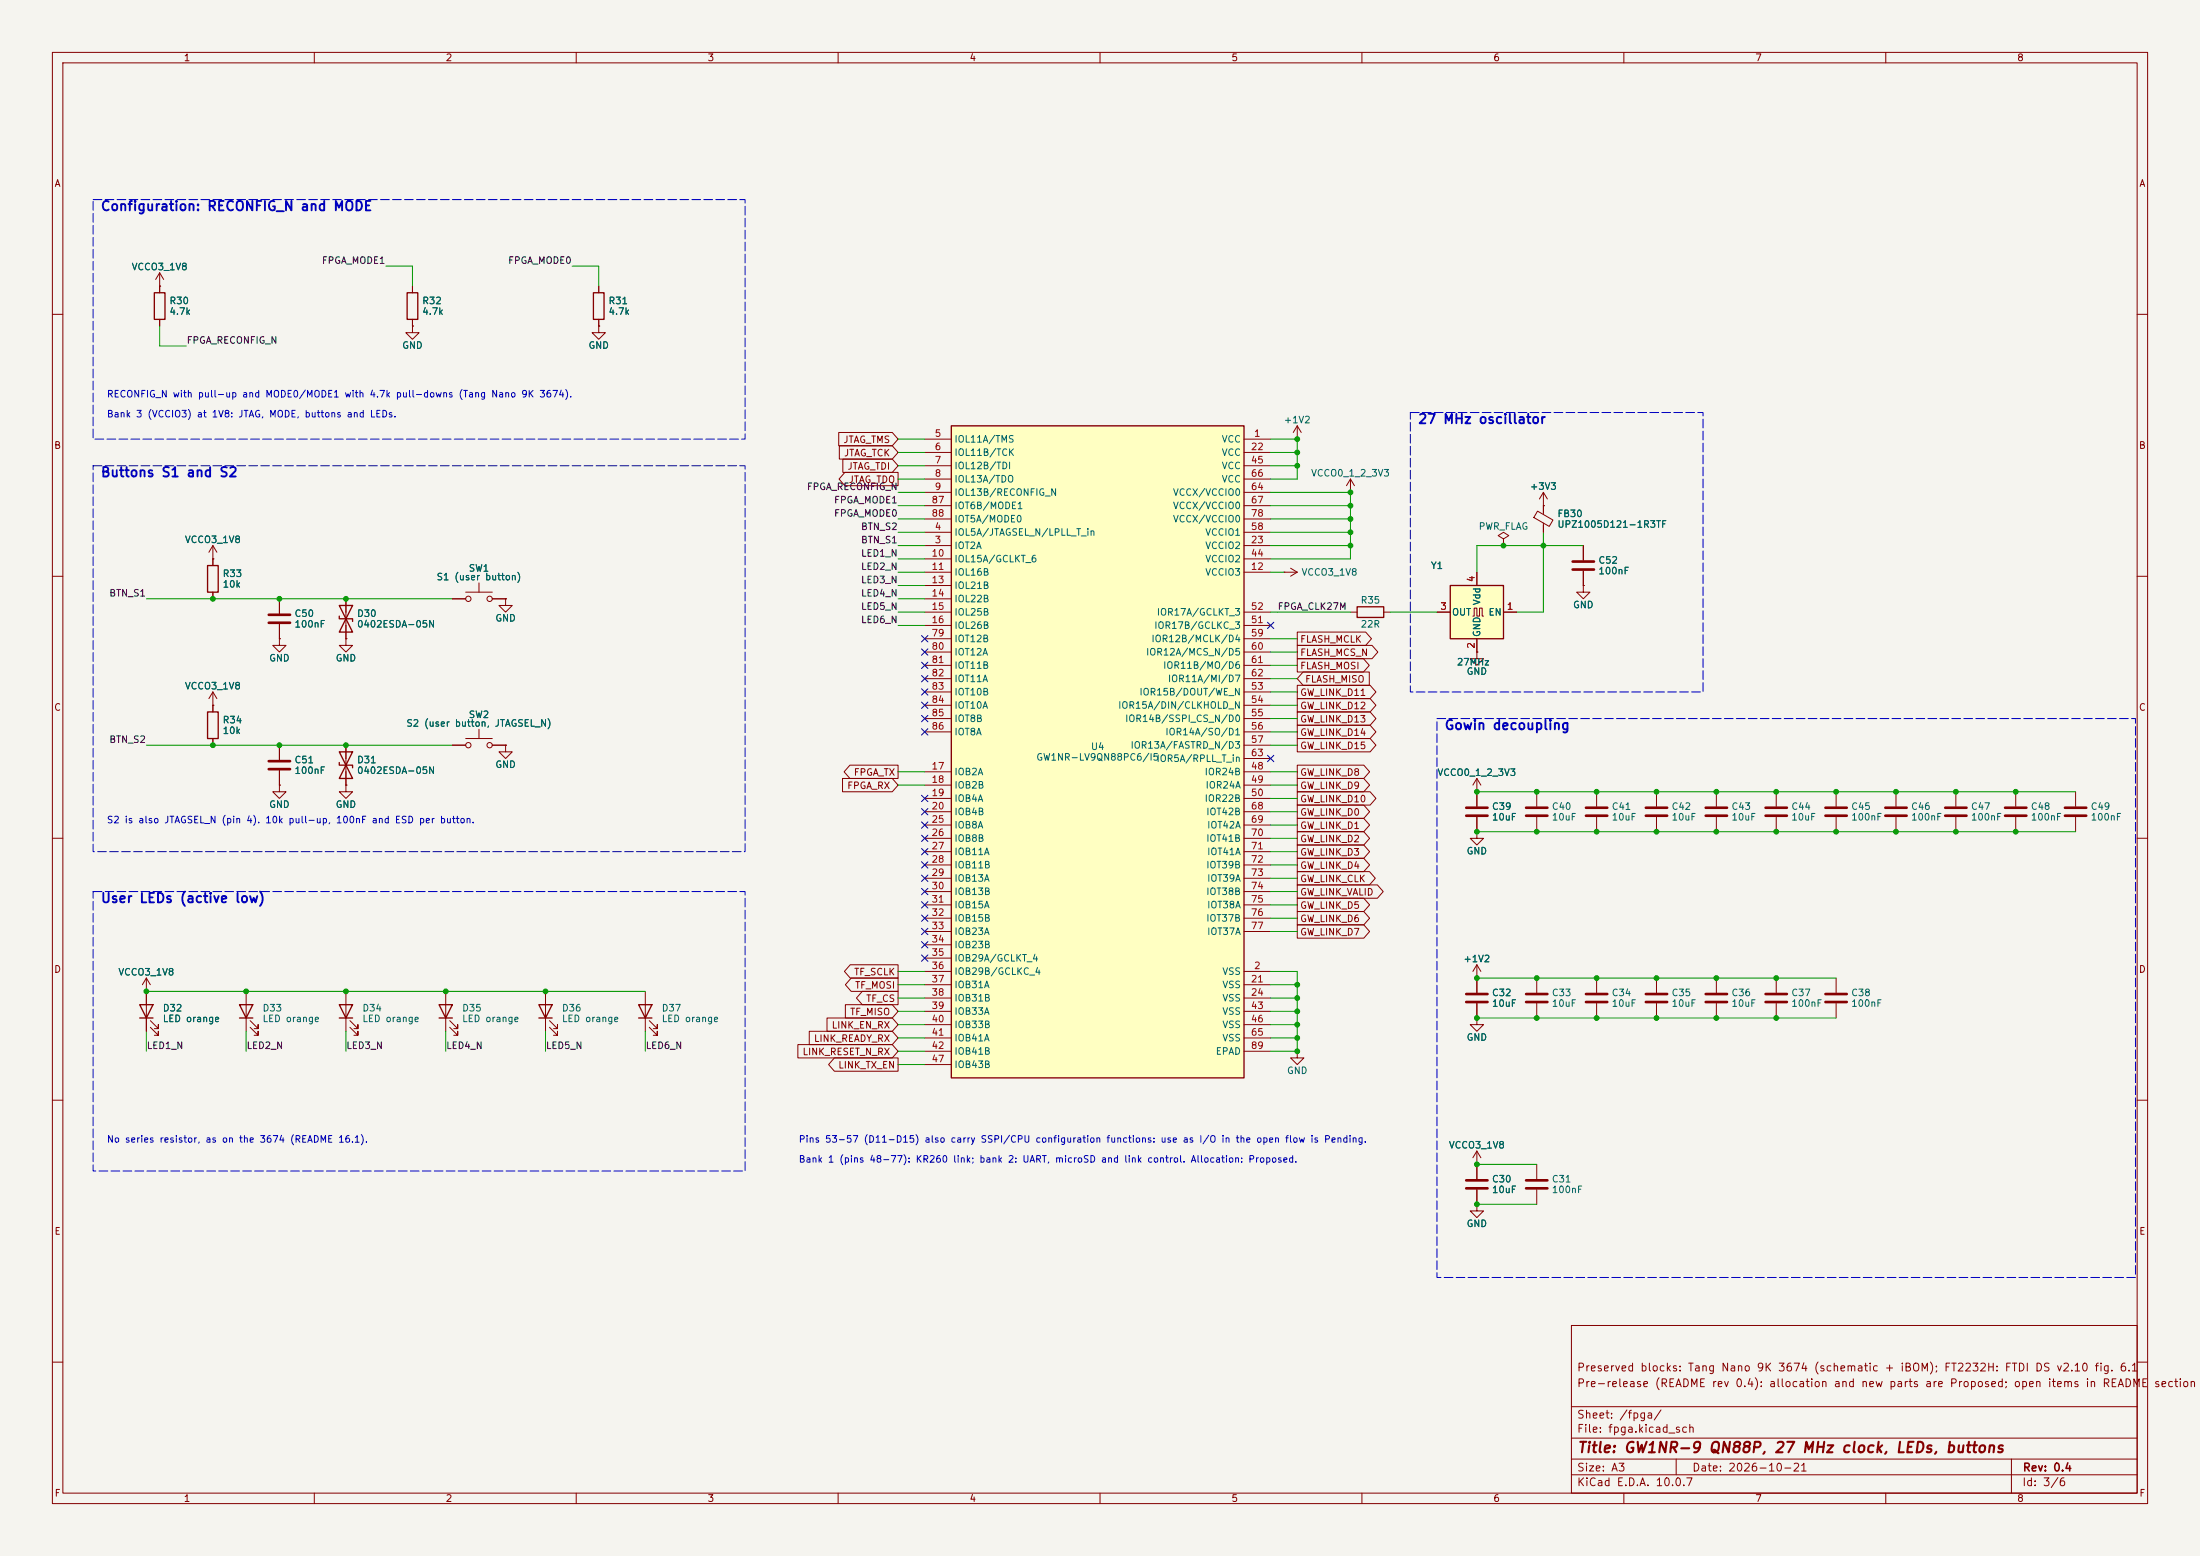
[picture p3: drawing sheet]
<svg xmlns="http://www.w3.org/2000/svg" width="420mm" height="297mm" viewBox="0 0 420 297" stroke-linecap="round" stroke-linejoin="round" font-family="sans-serif">
<path d="M0 0h420v297h-420z" fill="#f5f4ef" stroke="#f5f4ef" stroke-width=".19"/>
<g fill="none" stroke="#840000" stroke-width=".19">
<path d="M10 10h400v277h-400zM12 12h396v273h-396zM60 10v2M110 10v2M160 10v2M210 10v2M260 10v2M310 10v2M360 10v2M10 60h2M408 60h2M10 110h2"/>
<path d="M408 110h2M10 160h2M281.9 151.1h.1M281.9 158.8v1.2h1.3l-1.3 1.3-1.2-1.3h1.2M281.9 158.8h.1M281.9 148.6v5.3M281.9 156v2.8M281.9 148.6l-.7 1.3M281.9 148.6l.8 1.3M293.4 151.1v2.8M293.4 156v2.8M304.8 151.1v2.8"/>
<path d="M304.8 156v2.8M396.2 151.1v2.8M396.2 156v2.8M408 160h2M281.9 186.7h.1M281.9 184.2v5.3M281.9 191.5v2.8M281.9 184.2l-.7 1.2M281.9 184.2l.8 1.2M293.4 186.7v2.8M293.4 191.5v2.8M304.8 186.7v2.8"/>
<path d="M304.8 191.5v2.8M10 210h2M408 210h2M281.9 229.9v1.2h1.3l-1.3 1.3-1.2-1.3h1.2M281.9 229.9h.1M293.4 222.2v2.8M293.4 227.1v2.8M300 253h108v32h-108zM10 260h2M300 278.5h108M300 274.5h108M300 268.5h108"/>
<path d="M320 278.5v3M384 278.5v6.5M408 260h2M60 285v2M110 285v2M160 285v2M210 285v2M260 285v2M300 281.5h108M310 285v2M360 285v2"/>
</g>
<g fill="none" stroke="#840000" stroke-width=".51">
<path d="M279.9 154.2h4.1M279.9 155.7h4.1M291.3 154.2h4.1M291.3 155.7h4.1M302.8 154.2h4M302.8 155.7h4M394.2 154.2h4.1M394.2 155.7h4.1M279.9 189.7h4.1M279.9 191.3h4.1M291.3 189.7h4.1M291.3 191.3h4.1"/>
<path d="M302.8 189.7h4M302.8 191.3h4M291.3 225.3h4.1M291.3 226.8h4.1"/>
</g>
<path d="M181.6 81.3h55.9v124.4h-55.9z" fill="#ffffc2"/>
<path d="M181.6 81.3h55.9v124.4h-55.9zM39.6 135.9h2.1v5.1h-2.1zM64.8 143.5l2.5 5.1h-2.5l2.5-5.1zM64.8 145.5v.6h2.5v.5M26.7 191.8h2.5l-1.3 2.5zM26.7 194.3h2.5M45.7 191.8h2.6l-1.3 2.5zM45.7 194.3h2.6M64.8 191.8h2.5l-1.3 2.5zM64.8 194.3h2.5M121.9 191.8h2.6l-1.3 2.5zM121.9 194.3h2.6" fill="none" stroke="#840000" stroke-width=".25"/>
<g fill="none" stroke="#840000" stroke-width=".19">
<path d="M176.5 83.8h5.1M176.5 86.4h5.1M176.5 88.9h5.1M176.5 91.4h5.1M176.5 94h5.1M176.5 96.5h5.1M176.5 99.1h5.1M237.5 83.8h5.1M237.5 86.4h5.1M237.5 88.9h5.1M237.5 91.4h5.1M237.5 94h5.1"/>
<path d="M237.5 96.5h5.1M237.5 99.1h5.1M247.6 83.8h.1M247.6 81.3l-.7 1.3M247.6 81.3l.8 1.3M247.6 81.3v2.5M176.5 104.1h5.1M176.5 101.6h5.1M176.5 106.7h5.1M176.5 109.2h5.1M176.5 111.8h5.1M176.5 114.3h5.1"/>
<path d="M176.5 116.8h5.1M176.5 119.4h5.1M237.5 104.1h5.1M237.5 101.6h5.1M237.5 106.7h5.1M237.5 109.2h5.1M237.5 116.8h5.1M237.5 119.4h5.1M40.6 134.6h.1M40.6 132.1v3.8M40.6 132.1l-.7 1.3M40.6 132.1l.8 1.3"/>
<path d="M53.3 121.9v1.3h1.3l-1.3 1.3-1.2-1.3h1.2M53.3 121.9h.1M66 121.9v1.3h1.3l-1.3 1.3-1.2-1.3h1.2M66 121.9h.1M91.4 139.2v1.8M176.5 132.1h5.1M176.5 134.6h5.1M176.5 137.2h5.1M176.5 139.7h5.1M176.5 121.9h5.1M176.5 124.5h5.1M176.5 127h5.1"/>
<path d="M176.5 129.5h5.1M237.5 132.1h5.1M237.5 134.6h5.1M237.5 137.2h5.1M237.5 139.7h5.1M237.5 121.9h5.1M237.5 124.5h5.1M237.5 127h5.1M237.5 129.5h5.1M40.6 141v1.2M53.3 149.9v1.2h1.3l-1.3 1.3-1.2-1.3h1.2M53.3 149.9h.1"/>
<path d="M53.3 142.2v2.8M53.3 147.1v2.8M66 149.9v1.2h1.3l-1.3 1.3-1.2-1.3h1.2M66 149.9h.1M66 142.2v7.7M86.4 142.2h2.5M88.9 141h5.1M94 142.2h2.5M176.5 147.3h5.1M176.5 149.9h5.1M176.5 152.4h5.1M176.5 154.9h5.1"/>
<path d="M176.5 157.5h5.1M237.5 147.3h5.1M237.5 149.9h5.1M237.5 152.4h5.1M237.5 154.9h5.1M237.5 157.5h5.1M237.5 142.2h5.1M237.5 144.8h5.1M361.9 151.1v2.8M361.9 156v2.8M373.4 151.1v2.8M373.4 156v2.8"/>
<path d="M384.8 151.1v2.8M384.8 156v2.8M176.5 160h5.1M176.5 162.6h5.1M176.5 165.1h5.1M176.5 167.6h5.1M176.5 170.2h5.1M176.5 172.7h5.1M176.5 175.3h5.1M176.5 177.8h5.1M237.5 160h5.1M237.5 162.6h5.1"/>
<path d="M237.5 165.1h5.1M237.5 167.6h5.1M237.5 170.2h5.1M237.5 172.7h5.1M237.5 175.3h5.1M237.5 177.8h5.1M27.9 189.2h.1M27.9 186.7v10.2M27.9 186.7l-.7 1.3M27.9 186.7l.8 1.3M28.7 196.1l1.5 1.5v-.7v.7h-.7M28.7 194.8l1.5 1.5v-.7v.7h-.7"/>
<path d="M47 189.2v7.7M47.8 196.1l1.5 1.5v-.7v.7h-.8M47.8 194.8l1.5 1.5v-.7v.7h-.8M66 189.2v7.7M66.8 196.1l1.5 1.5v-.7v.7h-.7M66.8 194.8l1.5 1.5v-.7v.7h-.7M123.2 189.2v7.7M124 196.1l1.5 1.5v-.7v.7h-.8M124 194.8l1.5 1.5v-.7v.7h-.8M176.5 185.4h5.1M176.5 188h5.1M176.5 190.5h5.1"/>
<path d="M176.5 180.3h5.1M176.5 182.9h5.1M176.5 193h5.1M176.5 195.6h5.1M176.5 198.1h5.1M237.5 185.4h5.1M237.5 188h5.1M237.5 190.5h5.1M237.5 193h5.1M237.5 195.6h5.1M237.5 198.1h5.1M281.9 194.3v1.3h1.3l-1.3 1.3-1.2-1.3h1.2"/>
<path d="M281.9 194.3h.1M350.5 186.7v2.8M350.5 191.5v2.8M176.5 200.7h5.1M176.5 203.2h5.1M237.5 200.7h5.1M247.6 200.7v1.2h1.3l-1.3 1.3-1.2-1.3h1.2M247.6 200.7h.1M281.9 219.7v5.3M281.9 219.7l-.7 1.3M281.9 219.7l.8 1.3M281.9 222.2h.1"/>
<path d="M281.9 227.1v2.8"/>
<circle cx="89.4" cy="142.2" r=".51"/>
<circle cx="93.5" cy="142.2" r=".51"/>
</g>
<path d="M51.3 145.3h4.1M51.3 146.8h4.1M359.9 154.2h4.1M359.9 155.7h4.1M371.3 154.2h4.1M371.3 155.7h4.1M382.8 154.2h4M382.8 155.7h4M348.5 189.7h4.1M348.5 191.3h4.1M279.9 225.3h4.1M279.9 226.8h4.1" fill="none" stroke="#840000" stroke-width=".51"/>
<path d="M276.9 111.8h10.1v10.1h-10.1z" fill="#ffffc2"/>
<path d="M29.5 55.9h2v5.1h-2zM77.7 55.9h2.1v5.1h-2.1zM113.3 55.9h2v5.1h-2zM39.6 108h2.1v5h-2.1zM64.8 115.6l2.5 5.1h-2.5l2.5-5.1zM64.8 117.6v.5h2.5v.5M259.1 115.8h5.1v2.1h-5.1zM276.9 111.8h10.1v10.1h-10.1zM83.8 191.8h2.6l-1.3 2.5zM83.8 194.3h2.6M102.9 191.8h2.5l-1.3 2.5zM102.9 194.3h2.5" fill="none" stroke="#840000" stroke-width=".25"/>
<g fill="none" stroke="#840000" stroke-width=".19">
<path d="M30.5 54.6h.1M30.5 52.1l-.8 1.2M30.5 52.1l.7 1.2M30.5 52.1v3.8M78.7 54.6v1.3M114.3 54.6v1.3M30.5 61v1.2M78.7 62.2v1.3h1.3l-1.3 1.3-1.2-1.3h1.2M78.7 62.2h.1M78.7 61v1.2M114.3 62.2v1.3h1.3l-1.3 1.3-1.3-1.3h1.3M114.3 62.2h.1"/>
<path d="M114.3 61v1.2M160.1 82.5h10.2l1.1 1.3-1.1 1.3h-10.2zM160.2 85.1h10.1l1.1 1.3-1.1 1.2h-10.1zM160.9 87.6h9.4l1.1 1.3-1.1 1.3h-9.4zM161.3 90.2h10.1v2.5h-10.1l-1.1-1.3zM257.8 94h.1M257.8 91.4l-.8 1.3M257.8 91.4l.8 1.3M257.8 91.4v2.6M293.5 97.6l3 1.7-.7 1.2-3-1.7zM294.6 96.5h.1M294.6 94l-.7 1.3"/>
<path d="M294.6 94l.8 1.3M294.6 94v4.2M294.6 99.8v1.8M40.6 106.7h.1M40.6 104.1l-.7 1.3M40.6 104.1l.8 1.3M40.6 104.1v3.9M40.6 113v1.3M53.3 114.3v2.8M53.3 119.1v2.8M66 114.3v7.6M86.4 114.3h2.5"/>
<path d="M88.9 113h5.1M91.4 111.3v1.7M94 114.3h2.5M96.5 114.3v1.3h1.3l-1.3 1.2-1.3-1.2h1.3M96.5 114.3h.1M245.1 109.2h.1M245.1 109.2h2.5M246.4 108.5l1.2 .7M247.6 109.2l-1.2 .8M257.8 116.8h1.3M264.2 116.8h1.2M274.3 116.8h2.6"/>
<path d="M281.2 117.6h.2v-1.5h.5v1.5h.5v-1.5h.6v1.5h.2M281.9 109.2v2.6M287 102.9l1-.7-1-.6-1 .6 1 .7v1.2M287 104.1h.1M287 116.8h2.6M302.3 111.8v1.2h1.2l-1.2 1.3-1.3-1.3h1.3M302.3 111.8h.1M302.3 104.1v2.8M302.3 109v2.8M40.6 134.6h.1M40.6 134.6v1.3M53.3 121.9h.1"/>
<path d="M66 121.9h.1M247.6 130.8h14l1.1 1.3-1.1 1.3h-14zM247.6 138.4h14l1.1 1.3-1.1 1.3h-14zM247.6 135.9h14l1.1 1.3-1.1 1.2h-14zM247.6 133.3h14l1.1 1.3-1.1 1.3h-14zM247.6 120.6h13.1l1.1 1.3-1.1 1.3h-13.1zM247.6 123.2h14.3l1.1 1.3-1.1 1.2h-14.3zM247.6 125.7h12.7l1.1 1.3-1.1 1.3h-12.7zM248.8 128.3h12.6v2.5h-12.6l-1.2-1.3zM281.9 124.5v1.2h1.3l-1.3 1.3-1.2-1.3h1.2M281.9 124.5h.1M281.9 121.9v2.6"/>
<path d="M40.6 141v1.2M53.3 149.9h.1M53.3 142.2v2.8M53.3 147.1v2.8M66 149.9h.1M66 142.2v2.6M66 147.3v2.6M86.4 142.2h2.5M94 142.2h2.5M96.5 142.2v1.3h1.3l-1.3 1.3-1.3-1.3h1.3M96.5 142.2h.1M160.8 148.6h9.5l1.1 1.3-1.1 1.2h-9.5z"/>
<path d="M162.3 146h9.1v2.6h-9.1l-1.2-1.3zM247.6 158.7h12.8l1.1 1.3-1.1 1.3h-12.8zM247.6 156.2h12.8l1.1 1.3-1.1 1.3h-12.8zM247.6 153.7h12.8l1.1 1.2-1.1 1.3h-12.8zM247.6 141h14l1.1 1.2-1.1 1.3h-14zM247.6 151.1h14l1.1 1.3-1.1 1.3h-14zM247.6 148.6h12.8l1.1 1.3-1.1 1.2h-12.8zM247.6 146h12.8l1.1 1.3-1.1 1.3h-12.8zM281.9 151.1h.1M281.9 158.8h.1M281.9 151.1v2.8M281.9 156v2.8"/>
<path d="M316.2 151.1v2.8M316.2 156v2.8M327.7 151.1v2.8M327.7 156v2.8M339.1 151.1v2.8M339.1 156v2.8M350.5 151.1v2.8M350.5 156v2.8M247.6 174h12.8l1.1 1.3-1.1 1.2h-12.8zM247.6 168.9h15.4l1.1 1.3-1.1 1.3h-15.4zM247.6 166.4h13.8l1.2 1.2-1.2 1.3h-13.8zM247.6 163.8h12.8l1.1 1.3-1.1 1.3h-12.8z"/>
<path d="M247.6 161.3h12.8l1.1 1.3-1.1 1.2h-12.8zM247.6 171.4h12.8l1.1 1.3-1.1 1.3h-12.8zM247.6 176.5h12.8l1.1 1.3-1.1 1.3h-12.8zM27.9 189.2h.1M27.9 189.2v2.6M27.9 194.3v2.6M85.1 189.2v7.7M85.9 196.1l1.5 1.5v-.7v.7h-.8M85.9 194.8l1.5 1.5v-.7v.7h-.8M104.1 189.2v7.7M104.9 196.1l1.5 1.5v-.7v.7h-.7M104.9 194.8l1.5 1.5v-.7v.7h-.7"/>
<path d="M152.3 199.4h18l1.1 1.3-1.1 1.2h-18zM154.5 196.8h15.8l1.1 1.3-1.1 1.3h-15.8zM157.9 194.3h12.4l1.1 1.3-1.1 1.3h-12.4zM161.4 191.8h8.9l1.1 1.2-1.1 1.3h-8.9zM162.3 184.1h9.1v2.6h-9.1l-1.1-1.3zM162.5 186.7h8.9v2.5h-8.9l-1.1-1.2zM164.6 189.2h6.8v2.6h-6.8l-1.1-1.3zM281.9 194.3h.1M281.9 186.7h.1M281.9 186.7v2.8M281.9 191.5v2.8M316.2 186.7v2.8"/>
<path d="M316.2 191.5v2.8M327.7 186.7v2.8M327.7 191.5v2.8M339.1 186.7v2.8M339.1 191.5v2.8M159.3 201.9h12.1v2.6h-12.1l-1.1-1.3zM281.9 222.2h.1M281.9 229.9h.1M281.9 222.2v2.8M281.9 227.1v2.8"/>
<circle cx="89.4" cy="114.3" r=".51"/>
<circle cx="93.5" cy="114.3" r=".51"/>
</g>
<g fill="none" stroke="#840000" stroke-width=".51">
<path d="M51.3 117.3h4.1M51.3 118.9h4.1M300.2 107.2h4.1M300.2 108.7h4.1M314.2 154.2h4.1M314.2 155.7h4.1M325.6 154.2h4.1M325.6 155.7h4.1M337.1 154.2h4M337.1 155.7h4M348.5 154.2h4.1M348.5 155.7h4.1"/>
<path d="M314.2 189.7h4.1M314.2 191.3h4.1M325.6 189.7h4.1M325.6 191.3h4.1M337.1 189.7h4M337.1 191.3h4"/>
</g>
<g fill="none" stroke="#009600" stroke-width=".19">
<path d="M73.7 50.8h5v3.8M109.2 50.8h5.1v3.8M30.5 62.2v3.8h5.1M171.4 88.9h5.1M171.4 83.8h5.1M171.4 86.4h5.1M171.4 94h5.1M171.4 96.5h5.1M171.4 99.1h5.1M171.4 91.4h5.1M242.6 88.9h5M242.6 83.8h5v7.6h-5"/>
<path d="M242.6 86.4h5M242.6 94h15.2v12.7h-15.2M242.6 96.5h15.2M242.6 99.1h15.2M27.9 114.3h58.5M171.4 104.1h5.1M171.4 114.3h5.1M171.4 116.8h5.1M171.4 101.6h5.1M171.4 109.2h5.1M171.4 106.7h5.1M171.4 111.8h5.1"/>
<path d="M171.4 119.4h5.1M242.6 104.1h15.2M242.6 116.8h15.2M242.6 101.6h15.2M242.6 109.2h2.5M265.4 116.8h8.9M294.6 101.6v15.2h-5M302.3 104.1h-20.4v5.1M242.6 139.7h5M242.6 137.2h5M242.6 134.6h5M242.6 132.1h5"/>
<path d="M242.6 121.9h5M242.6 124.5h5M242.6 127h5M242.6 129.5h5M27.9 142.2h58.5M171.4 149.9h5.1M171.4 147.3h5.1M242.6 154.9h5M242.6 157.5h5M242.6 152.4h5M242.6 149.9h5M242.6 147.3h5"/>
<path d="M242.6 142.2h5M281.9 158.8h114.3M281.9 151.1h114.3M242.6 165.1h5M242.6 162.6h5M242.6 160h5M242.6 175.3h5M242.6 172.7h5M242.6 170.2h5M242.6 177.8h5M242.6 167.6h5M27.9 189.2h95.3"/>
<path d="M27.9 196.9v3.8M47 196.9v3.8M66 196.9v3.8M85.1 196.9v3.8M104.1 196.9v3.8M123.2 196.9v3.8M171.4 195.6h5.1M171.4 193h5.1M171.4 190.5h5.1M171.4 188h5.1M171.4 198.1h5.1M171.4 185.4h5.1"/>
<path d="M242.6 185.4h5v15.3h-5M242.6 195.6h5M242.6 193h5M242.6 190.5h5M242.6 188h5M242.6 198.1h5M281.9 186.7h68.6M281.9 194.3h68.6M171.4 200.7h5.1M171.4 203.2h5.1M281.9 222.2h11.5M281.9 229.9h11.5"/>
</g>
<g fill="none" stroke="#000084" stroke-width=".19">
<path d="M242 118.8l1.2 1.2M243.2 118.8l-1.2 1.2M175.9 131.5l1.2 1.2M175.9 128.9l1.2 1.2M175.9 126.4l1.2 1.2M175.9 123.9l1.2 1.2M175.9 121.3l1.2 1.2M175.9 134l1.2 1.2M175.9 136.6l1.2 1.2M175.9 139.1l1.2 1.2M177.1 131.5l-1.2 1.2M177.1 128.9l-1.2 1.2"/>
<path d="M177.1 126.4l-1.2 1.2M177.1 123.9l-1.2 1.2M177.1 121.3l-1.2 1.2M177.1 134l-1.2 1.2M177.1 136.6l-1.2 1.2M177.1 139.1l-1.2 1.2M175.9 159.4l1.2 1.2M175.9 156.9l1.2 1.2M175.9 154.3l1.2 1.2M175.9 151.8l1.2 1.2M177.1 159.4l-1.2 1.2M177.1 156.9l-1.2 1.2"/>
<path d="M177.1 154.3l-1.2 1.2M177.1 151.8l-1.2 1.2M242 144.2l1.2 1.2M243.2 144.2l-1.2 1.2M175.9 179.7l1.2 1.2M175.9 177.2l1.2 1.2M175.9 174.7l1.2 1.2M175.9 172.1l1.2 1.2M175.9 162l1.2 1.2M175.9 164.5l1.2 1.2M175.9 167l1.2 1.2M175.9 169.6l1.2 1.2"/>
<path d="M177.1 179.7l-1.2 1.2M177.1 177.2l-1.2 1.2M177.1 174.7l-1.2 1.2M177.1 172.1l-1.2 1.2M177.1 162l-1.2 1.2M177.1 164.5l-1.2 1.2M177.1 167l-1.2 1.2M177.1 169.6l-1.2 1.2M175.9 182.3l1.2 1.2M177.1 182.3l-1.2 1.2"/>
</g>
<path d="M17.8 38.1h124.4v45.7h-124.4zM269.2 78.7h55.9v53.4h-55.9zM17.8 88.9h124.4v73.7h-124.4zM274.3 137.2h133.4v106.6h-133.4zM17.8 170.2h124.4v53.3h-124.4z" fill="none" stroke="#0000c2" stroke-width=".19" stroke-dasharray="1.7 .6"/>
<g fill="#009600" stroke="#009600" stroke-width=".19">
<circle cx="53.3" cy="114.3" r=".46"/>
<circle cx="66" cy="114.3" r=".46"/>
<circle cx="40.6" cy="114.3" r=".46"/>
<circle cx="66" cy="142.2" r=".46"/>
<circle cx="85.1" cy="189.2" r=".46"/>
<circle cx="104.1" cy="189.2" r=".46"/>
<circle cx="40.6" cy="142.2" r=".46"/>
<circle cx="27.9" cy="189.2" r=".46"/>
<circle cx="47" cy="189.2" r=".46"/>
<circle cx="66" cy="189.2" r=".46"/>
<circle cx="53.3" cy="142.2" r=".46"/>
<circle cx="247.6" cy="188" r=".46"/>
<circle cx="281.9" cy="186.7" r=".46"/>
<circle cx="293.4" cy="186.7" r=".46"/>
<circle cx="293.4" cy="194.3" r=".46"/>
<circle cx="281.9" cy="194.3" r=".46"/>
<circle cx="281.9" cy="158.8" r=".46"/>
<circle cx="293.4" cy="151.1" r=".46"/>
<circle cx="304.8" cy="151.1" r=".46"/>
<circle cx="281.9" cy="151.1" r=".46"/>
<circle cx="281.9" cy="222.2" r=".46"/>
<circle cx="281.9" cy="229.9" r=".46"/>
<circle cx="247.6" cy="193" r=".46"/>
<circle cx="247.6" cy="195.6" r=".46"/>
<circle cx="247.6" cy="200.7" r=".46"/>
<circle cx="247.6" cy="198.1" r=".46"/>
<circle cx="247.6" cy="190.5" r=".46"/>
<circle cx="293.4" cy="158.8" r=".46"/>
<circle cx="304.8" cy="158.8" r=".46"/>
<circle cx="304.8" cy="186.7" r=".46"/>
<circle cx="304.8" cy="194.3" r=".46"/>
<circle cx="316.2" cy="186.7" r=".46"/>
<circle cx="316.2" cy="194.3" r=".46"/>
<circle cx="327.7" cy="186.7" r=".46"/>
<circle cx="327.7" cy="194.3" r=".46"/>
<circle cx="327.7" cy="151.1" r=".46"/>
<circle cx="339.1" cy="151.1" r=".46"/>
<circle cx="350.5" cy="151.1" r=".46"/>
<circle cx="350.5" cy="158.8" r=".46"/>
<circle cx="361.9" cy="151.1" r=".46"/>
<circle cx="361.9" cy="158.8" r=".46"/>
<circle cx="384.8" cy="151.1" r=".46"/>
<circle cx="384.8" cy="158.8" r=".46"/>
<circle cx="373.4" cy="151.1" r=".46"/>
<circle cx="373.4" cy="158.8" r=".46"/>
<circle cx="247.6" cy="83.8" r=".46"/>
<circle cx="247.6" cy="86.4" r=".46"/>
<circle cx="247.6" cy="88.9" r=".46"/>
<circle cx="257.8" cy="94" r=".46"/>
<circle cx="257.8" cy="96.5" r=".46"/>
<circle cx="257.8" cy="99.1" r=".46"/>
<circle cx="257.8" cy="101.6" r=".46"/>
<circle cx="257.8" cy="104.1" r=".46"/>
<circle cx="287" cy="104.1" r=".46"/>
<circle cx="294.6" cy="104.1" r=".46"/>
<circle cx="316.2" cy="151.1" r=".46"/>
<circle cx="316.2" cy="158.8" r=".46"/>
<circle cx="327.7" cy="158.8" r=".46"/>
<circle cx="339.1" cy="158.8" r=".46"/>
<circle cx="339.1" cy="194.3" r=".46"/>
<circle cx="339.1" cy="186.7" r=".46"/>
</g>
<text font-size="2" fill="#840000" x="301" y="277.8">Title: GW1NR-9 QN88P, 27 MHz clock, LEDs, buttons</text>
<g font-size="1.8" fill="#0000c2">
<text x="19.1" y="40.7">Configuration: RECONFIG_N and MODE</text>
<text x="270.6" y="81.3">27 MHz oscillator</text>
<text x="19.1" y="91.5">Buttons S1 and S2</text>
<text x="275.6" y="139.8">Gowin decoupling</text>
<text x="19.1" y="172.8">User LEDs (active low)</text>
</g>
<g font-size="1.5" fill="#840000">
<text x="300.9" y="262.1">Preserved blocks: Tang Nano 9K 3674 (schematic + iBOM); FT2232H: FTDI DS v2.10 fig. 6.1</text>
<text x="300.9" y="265.1">Pre-release (README rev 0.4): allocation and new parts are Proposed; open items in README</text>
<text x="411.1" y="265.1">section</text>
<text x="300.9" y="273.8">File: fpga.kicad_sch</text>
<text x="300.9" y="271.1">Sheet: /fpga/</text>
<text x="300.9" y="281.2">Size: A3</text>
<text x="322.9" y="281.2">Date: 2026-10-21</text>
<text x="386" y="281.2">Rev: 0.4</text>
<text x="300.9" y="284">KiCad E.D.A. 10.0.7</text>
<text x="385.9" y="284">Id: 3/6</text>
</g>
<g font-size="1.3" fill="#840000">
<text x="35" y="12">1</text>
<text x="85" y="12">2</text>
<text x="135" y="12">3</text>
<text x="185" y="12">4</text>
<text x="235" y="12">5</text>
<text x="285" y="12">6</text>
<text x="335" y="12">7</text>
<text x="385" y="12">8</text>
<text x="10.3" y="36">A</text>
<text x="408.3" y="36">A</text>
<text x="10.2" y="86">B</text>
<text x="160.9" y="84.9">JTAG_TMS</text>
<text x="161" y="87.4">JTAG_TCK</text>
<text x="161.7" y="90">JTAG_TDI</text>
<text x="408.2" y="86">B</text>
<text x="161.9" y="92.5">JTAG_TDO</text>
<text x="248.1" y="123">FLASH_MCLK</text>
<text x="248.1" y="125.5">FLASH_MCS_N</text>
<text x="248.1" y="128.1">FLASH_MOSI</text>
<text x="249.1" y="130.6">FLASH_MISO</text>
<text x="10.2" y="136">C</text>
<text x="248.1" y="133.1">GW_LINK_D11</text>
<text x="248.1" y="135.7">GW_LINK_D12</text>
<text x="408.2" y="136">C</text>
<text x="248.1" y="143.3">GW_LINK_D15</text>
<text x="248.1" y="140.8">GW_LINK_D14</text>
<text x="248.1" y="138.2">GW_LINK_D13</text>
<text x="162.9" y="148.4">FPGA_TX</text>
<text x="248.1" y="148.4">GW_LINK_D8</text>
<text x="161.6" y="150.9">FPGA_RX</text>
<text x="248.1" y="156">GW_LINK_D0</text>
<text x="248.1" y="153.5">GW_LINK_D10</text>
<text x="248.1" y="150.9">GW_LINK_D9</text>
<text x="248.1" y="161.1">GW_LINK_D2</text>
<text x="248.1" y="158.5">GW_LINK_D1</text>
<text x="248.1" y="166.2">GW_LINK_D4</text>
<text x="248.1" y="163.6">GW_LINK_D3</text>
<text x="248.1" y="171.2">GW_LINK_VALID</text>
<text x="248.1" y="168.7">GW_LINK_CLK</text>
<text x="248.1" y="173.8">GW_LINK_D5</text>
<text x="248.1" y="176.3">GW_LINK_D6</text>
<text x="248.1" y="178.9">GW_LINK_D7</text>
<text x="10.2" y="186">D</text>
<text x="408.2" y="186">D</text>
<text x="162.9" y="186.5">TF_SCLK</text>
<text x="163.1" y="189">TF_MOSI</text>
<text x="165.2" y="191.6">TF_CS</text>
<text x="158.7" y="196.6">LINK_EN_RX</text>
<text x="162.2" y="194.1">TF_MISO</text>
<text x="153.1" y="201.7">LINK_RESET_N_RX</text>
<text x="155.3" y="199.2">LINK_READY_RX</text>
<text x="159.9" y="204.3">LINK_TX_EN</text>
<text x="10.3" y="236">E</text>
<text x="408.3" y="236">E</text>
<text x="10.3" y="286">F</text>
<text x="35" y="287">1</text>
<text x="85" y="287">2</text>
<text x="135" y="287">3</text>
<text x="185" y="287">4</text>
<text x="235" y="287">5</text>
<text x="285" y="287">6</text>
<text x="335" y="287">7</text>
<text x="385" y="287">8</text>
<text x="408.3" y="286">F</text>
</g>
<g font-size="1.3" fill="#006464">
<text x="25" y="51.9">VCCO3_1V8</text>
<text x="32.2" y="58.4">R30</text>
<text x="80.5" y="58.4">R32</text>
<text x="116.1" y="58.4">R31</text>
<text x="32.2" y="60.4">4.7k</text>
<text x="80.5" y="60.4">4.7k</text>
<text x="116.1" y="60.4">4.7k</text>
<text x="76.7" y="66.9">GND</text>
<text x="112.2" y="66.9">GND</text>
<text x="245" y="81.1">+1V2</text>
<text x="182.1" y="84.8">IOL11A/TMS</text>
<text x="182.1" y="87.3">IOL11B/TCK</text>
<text x="182.1" y="89.9">IOL12B/TDI</text>
<text x="233.1" y="84.8">VCC</text>
<text x="233.1" y="87.3">VCC</text>
<text x="233.1" y="89.9">VCC</text>
<text x="182.1" y="92.4">IOL13A/TDO</text>
<text x="182.1" y="94.9">IOL13B/RECONFIG_N</text>
<text x="223.8" y="94.9">VCCX/VCCIO0</text>
<text x="233.1" y="92.4">VCC</text>
<text x="250.2" y="91.3">VCCO0_1_2_3V3</text>
<text x="292" y="93.8">+3V3</text>
<text x="182.1" y="97.5">IOT6B/MODE1</text>
<text x="182.1" y="100">IOT5A/MODE0</text>
<text x="223.8" y="97.5">VCCX/VCCIO0</text>
<text x="223.8" y="100">VCCX/VCCIO0</text>
<text x="282.2" y="101.4">PWR_FLAG</text>
<text x="297.2" y="99">FB30</text>
<text x="297.2" y="101">UPZ1005D121-1R3TF</text>
<text x="35.2" y="104">VCCO3_1V8</text>
<text x="182.1" y="105.1">IOT2A</text>
<text x="182.1" y="102.6">IOL5A/JTAGSEL_N/LPLL_T_in</text>
<text x="182.1" y="107.6">IOL15A/GCLKT_6</text>
<text x="230" y="105.1">VCCIO2</text>
<text x="230" y="107.6">VCCIO2</text>
<text x="230" y="102.6">VCCIO1</text>
<text x="305" y="107.9">C52</text>
<text x="42.4" y="110.4">R33</text>
<text x="42.4" y="112.5">10k</text>
<text x="83.2" y="111.1">S1 (user button)</text>
<text x="89.4" y="109.4">SW1</text>
<text x="182.1" y="110.2">IOL16B</text>
<text x="182.1" y="112.7">IOL21B</text>
<text x="230" y="110.2">VCCIO3</text>
<text x="248.4" y="110.2">VCCO3_1V8</text>
<text x="273.1" y="108.9">Y1</text>
<text x="305" y="109.9">100nF</text>
<text x="56.1" y="118.1">C50</text>
<text x="68.1" y="118.1">D30</text>
<text x="94.5" y="118.9">GND</text>
<text x="182.1" y="115.3">IOL22B</text>
<text x="182.1" y="117.8">IOL25B</text>
<text x="220.7" y="117.8">IOR17A/GCLKT_3</text>
<text x="259.6" y="115.5">R35</text>
<text x="277.1" y="117.8">OUT</text>
<text x="282.9" y="115.6" transform="rotate(-90 282.9 115.6)">Vdd</text>
<text x="284.1" y="117.8">EN</text>
<text x="300.2" y="116.4">GND</text>
<text x="56.1" y="120.1">100nF</text>
<text x="68.1" y="120.1">0402ESDA-05N</text>
<text x="182.1" y="120.3">IOL26B</text>
<text x="182.1" y="122.9">IOT12B</text>
<text x="182.1" y="125.4">IOT12A</text>
<text x="218.7" y="125.4">IOR12A/MCS_N/D5</text>
<text x="219.7" y="122.9">IOR12B/MCLK/D4</text>
<text x="220.2" y="120.3">IOR17B/GCLKC_3</text>
<text x="259.6" y="120.1">22R</text>
<text x="282.9" y="121.7" transform="rotate(-90 282.9 121.7)">GND</text>
<text x="35.2" y="131.9">VCCO3_1V8</text>
<text x="51.3" y="126.6">GND</text>
<text x="64" y="126.6">GND</text>
<text x="182.1" y="128">IOT11B</text>
<text x="182.1" y="130.5">IOT11A</text>
<text x="221.9" y="128">IOR11B/MO/D6</text>
<text x="222.8" y="130.5">IOR11A/MI/D7</text>
<text x="278" y="127.3">27MHz</text>
<text x="279.9" y="129.1">GND</text>
<text x="89.4" y="137.4">SW2</text>
<text x="182.1" y="133">IOT10B</text>
<text x="182.1" y="135.6">IOT10A</text>
<text x="213.4" y="135.6">IOR15A/DIN/CLKHOLD_N</text>
<text x="217.4" y="133">IOR15B/DOUT/WE_N</text>
<text x="42.4" y="138.4">R34</text>
<text x="42.4" y="140.4">10k</text>
<text x="77.5" y="139">S2 (user button, JTAGSEL_N)</text>
<text x="182.1" y="138.1">IOT8B</text>
<text x="182.1" y="140.7">IOT8A</text>
<text x="208.2" y="143.5">U4</text>
<text x="214.7" y="138.1">IOR14B/SSPI_CS_N/D0</text>
<text x="215.7" y="143.2">IOR13A/FASTRD_N/D3</text>
<text x="222.4" y="140.7">IOR14A/SO/D1</text>
<text x="56.1" y="146">C51</text>
<text x="56.1" y="148">100nF</text>
<text x="68.1" y="146">D31</text>
<text x="68.1" y="148">0402ESDA-05N</text>
<text x="94.5" y="146.9">GND</text>
<text x="182.1" y="148.3">IOB2A</text>
<text x="197.7" y="145.5">GW1NR-LV9QN88PC6/I5</text>
<text x="220.7" y="145.7">IOR5A/RPLL_T_in</text>
<text x="229.9" y="148.3">IOR24B</text>
<text x="274.3" y="148.4">VCCO0_1_2_3V3</text>
<text x="51.3" y="154.5">GND</text>
<text x="64" y="154.5">GND</text>
<text x="182.1" y="150.8">IOB2B</text>
<text x="182.1" y="153.4">IOB4A</text>
<text x="182.1" y="155.9">IOB4B</text>
<text x="229.9" y="153.4">IOR22B</text>
<text x="230" y="150.8">IOR24A</text>
<text x="230.2" y="155.9">IOT42B</text>
<text x="284.7" y="154.9">C39</text>
<text x="296.1" y="154.9">C40</text>
<text x="307.6" y="154.9">C41</text>
<text x="319" y="154.9">C42</text>
<text x="330.4" y="154.9">C43</text>
<text x="341.9" y="154.9">C44</text>
<text x="353.3" y="154.9">C45</text>
<text x="364.7" y="154.9">C46</text>
<text x="376.2" y="154.9">C47</text>
<text x="387.6" y="154.9">C48</text>
<text x="399" y="154.9">C49</text>
<text x="182.1" y="158.4">IOB8A</text>
<text x="182.1" y="161">IOB8B</text>
<text x="230.2" y="161">IOT41B</text>
<text x="230.3" y="158.4">IOT42A</text>
<text x="284.7" y="156.9">10uF</text>
<text x="296.1" y="156.9">10uF</text>
<text x="307.6" y="156.9">10uF</text>
<text x="319" y="156.9">10uF</text>
<text x="330.4" y="156.9">10uF</text>
<text x="341.9" y="156.9">10uF</text>
<text x="353.3" y="156.9">100nF</text>
<text x="364.7" y="156.9">100nF</text>
<text x="376.2" y="156.9">100nF</text>
<text x="387.6" y="156.9">100nF</text>
<text x="399" y="156.9">100nF</text>
<text x="182.1" y="163.5">IOB11A</text>
<text x="182.1" y="166.1">IOB11B</text>
<text x="230.2" y="166.1">IOT39B</text>
<text x="230.3" y="163.5">IOT41A</text>
<text x="279.9" y="163.4">GND</text>
<text x="182.1" y="168.6">IOB13A</text>
<text x="182.1" y="171.1">IOB13B</text>
<text x="182.1" y="173.7">IOB15A</text>
<text x="230.2" y="171.1">IOT38B</text>
<text x="230.3" y="168.6">IOT39A</text>
<text x="230.3" y="173.7">IOT38A</text>
<text x="182.1" y="176.2">IOB15B</text>
<text x="182.1" y="178.8">IOB23A</text>
<text x="230.2" y="176.2">IOT37B</text>
<text x="230.3" y="178.8">IOT37A</text>
<text x="182.1" y="181.3">IOB23B</text>
<text x="182.1" y="183.8">IOB29A/GCLKT_4</text>
<text x="279.3" y="184">+1V2</text>
<text x="22.5" y="186.5">VCCO3_1V8</text>
<text x="182.1" y="186.4">IOB29B/GCLKC_4</text>
<text x="182.1" y="188.9">IOB31A</text>
<text x="182.1" y="191.5">IOB31B</text>
<text x="233.2" y="186.4">VSS</text>
<text x="233.2" y="188.9">VSS</text>
<text x="233.2" y="191.5">VSS</text>
<text x="284.7" y="190.4">C32</text>
<text x="296.1" y="190.4">C33</text>
<text x="307.6" y="190.4">C34</text>
<text x="319" y="190.4">C35</text>
<text x="330.4" y="190.4">C36</text>
<text x="341.9" y="190.4">C37</text>
<text x="353.3" y="190.4">C38</text>
<text x="31" y="193.4">D32</text>
<text x="31" y="195.4">LED orange</text>
<text x="50" y="193.4">D33</text>
<text x="50" y="195.4">LED orange</text>
<text x="69.1" y="193.4">D34</text>
<text x="69.1" y="195.4">LED orange</text>
<text x="88.1" y="193.4">D35</text>
<text x="88.1" y="195.4">LED orange</text>
<text x="107.2" y="193.4">D36</text>
<text x="107.2" y="195.4">LED orange</text>
<text x="126.2" y="193.4">D37</text>
<text x="126.2" y="195.4">LED orange</text>
<text x="182.1" y="194">IOB33A</text>
<text x="182.1" y="196.5">IOB33B</text>
<text x="233.2" y="194">VSS</text>
<text x="233.2" y="196.5">VSS</text>
<text x="284.7" y="192.5">10uF</text>
<text x="296.1" y="192.5">10uF</text>
<text x="307.6" y="192.5">10uF</text>
<text x="319" y="192.5">10uF</text>
<text x="330.4" y="192.5">10uF</text>
<text x="341.9" y="192.5">100nF</text>
<text x="353.3" y="192.5">100nF</text>
<text x="182.1" y="199.1">IOB41A</text>
<text x="182.1" y="201.6">IOB41B</text>
<text x="232" y="201.6">EPAD</text>
<text x="233.2" y="199.1">VSS</text>
<text x="279.9" y="199">GND</text>
<text x="182.1" y="204.2">IOB43B</text>
<text x="245.6" y="205.3">GND</text>
<text x="276.5" y="219.5">VCCO3_1V8</text>
<text x="284.7" y="226">C30</text>
<text x="296.1" y="226">C31</text>
<text x="284.7" y="228">10uF</text>
<text x="296.1" y="228">100nF</text>
<text x="279.9" y="234.5">GND</text>
</g>
<g font-size="1.3" fill="#0f0f0f">
<text x="61.3" y="50.7">FPGA_MODE1</text>
<text x="96.9" y="50.7">FPGA_MODE0</text>
<text x="35.5" y="65.9">FPGA_RECONFIG_N</text>
<text x="153.9" y="93.9">FPGA_RECONFIG_N</text>
<text x="159.1" y="98.9">FPGA_MODE0</text>
<text x="159.1" y="96.4">FPGA_MODE1</text>
<text x="164.3" y="101.5">BTN_S2</text>
<text x="164.3" y="104">BTN_S1</text>
<text x="164.3" y="106.6">LED1_N</text>
<text x="164.3" y="109.1">LED2_N</text>
<text x="164.3" y="111.6">LED3_N</text>
<text x="20.8" y="114.2">BTN_S1</text>
<text x="164.3" y="119.3">LED6_N</text>
<text x="164.3" y="114.2">LED4_N</text>
<text x="164.3" y="116.7">LED5_N</text>
<text x="243.8" y="116.7">FPGA_CLK27M</text>
<text x="20.8" y="142.1">BTN_S2</text>
<text x="27.9" y="200.5">LED1_N</text>
<text x="47" y="200.5">LED2_N</text>
<text x="66" y="200.5">LED3_N</text>
<text x="85.1" y="200.5">LED4_N</text>
<text x="104.1" y="200.5">LED5_N</text>
<text x="123.2" y="200.5">LED6_N</text>
</g>
<g font-size="1.3" fill="#0000c2">
<text x="20.3" y="76.2">RECONFIG_N with pull-up and MODE0/MODE1 with 4.7k pull-downs (Tang Nano 9K 3674).</text>
<text x="20.3" y="80">Bank 3 (VCCIO3) at 1V8: JTAG, MODE, buttons and LEDs.</text>
<text x="20.3" y="157.5">S2 is also JTAGSEL_N (pin 4). 10k pull-up, 100nF and ESD per button.</text>
<text x="20.3" y="218.4">No series resistor, as on the 3674 (README 16.1).</text>
<text x="152.4" y="218.4">Pins 53-57 (D11-D15) also carry SSPI/CPU configuration functions: use as I/O in the open flow is Pending.</text>
<text x="152.4" y="222.2">Bank 1 (pins 48-77): KR260 link; bank 2: UART, microSD and link control. Allocation: Proposed.</text>
</g>
<g font-size="1.3" fill="#a90000">
<text x="178.3" y="83.7">5</text>
<text x="239.3" y="83.7">1</text>
<text x="178.3" y="86.2">6</text>
<text x="178.3" y="88.8">7</text>
<text x="238.7" y="86.2">22</text>
<text x="238.7" y="88.8">45</text>
<text x="178.3" y="91.3">8</text>
<text x="178.3" y="93.8">9</text>
<text x="238.7" y="93.8">64</text>
<text x="238.7" y="91.3">66</text>
<text x="177.7" y="96.4">87</text>
<text x="177.7" y="98.9">88</text>
<text x="178.3" y="101.5">4</text>
<text x="238.7" y="101.5">58</text>
<text x="238.7" y="96.4">67</text>
<text x="238.7" y="98.9">78</text>
<text x="177.7" y="106.5">10</text>
<text x="178.3" y="104">3</text>
<text x="238.7" y="104">23</text>
<text x="238.7" y="106.5">44</text>
<text x="177.7" y="109.1">11</text>
<text x="177.7" y="111.6">13</text>
<text x="238.7" y="109.1">12</text>
<text x="281.8" y="111.2" transform="rotate(-90 281.8 111.2)">4</text>
<text x="177.7" y="114.2">14</text>
<text x="177.7" y="116.7">15</text>
<text x="177.7" y="119.2">16</text>
<text x="238.7" y="119.2">51</text>
<text x="238.7" y="116.7">52</text>
<text x="274.9" y="116.7">3</text>
<text x="287.6" y="116.7">1</text>
<text x="177.7" y="121.8">79</text>
<text x="177.7" y="124.3">80</text>
<text x="238.7" y="121.8">59</text>
<text x="238.7" y="124.3">60</text>
<text x="281.8" y="123.9" transform="rotate(-90 281.8 123.9)">2</text>
<text x="177.7" y="126.9">81</text>
<text x="177.7" y="129.4">82</text>
<text x="177.7" y="131.9">83</text>
<text x="238.7" y="131.9">53</text>
<text x="238.7" y="126.9">61</text>
<text x="238.7" y="129.4">62</text>
<text x="177.7" y="134.5">84</text>
<text x="177.7" y="137">85</text>
<text x="238.7" y="134.5">54</text>
<text x="238.7" y="137">55</text>
<text x="177.7" y="139.6">86</text>
<text x="238.7" y="139.6">56</text>
<text x="238.7" y="142.1">57</text>
<text x="177.7" y="147.2">17</text>
<text x="177.7" y="149.7">18</text>
<text x="238.7" y="147.2">48</text>
<text x="238.7" y="149.7">49</text>
<text x="238.7" y="144.6">63</text>
<text x="177.7" y="152.3">19</text>
<text x="177.7" y="154.8">20</text>
<text x="238.7" y="152.3">50</text>
<text x="238.7" y="154.8">68</text>
<text x="177.7" y="157.3">25</text>
<text x="177.7" y="159.9">26</text>
<text x="238.7" y="157.3">69</text>
<text x="238.7" y="159.9">70</text>
<text x="177.7" y="162.4">27</text>
<text x="177.7" y="165">28</text>
<text x="177.7" y="167.5">29</text>
<text x="238.7" y="162.4">71</text>
<text x="238.7" y="165">72</text>
<text x="238.7" y="167.5">73</text>
<text x="177.7" y="170">30</text>
<text x="177.7" y="172.6">31</text>
<text x="238.7" y="170">74</text>
<text x="238.7" y="172.6">75</text>
<text x="177.7" y="175.1">32</text>
<text x="177.7" y="177.7">33</text>
<text x="238.7" y="175.1">76</text>
<text x="238.7" y="177.7">77</text>
<text x="177.7" y="180.2">34</text>
<text x="177.7" y="182.7">35</text>
<text x="177.7" y="185.3">36</text>
<text x="239.3" y="185.3">2</text>
<text x="177.7" y="187.8">37</text>
<text x="177.7" y="190.4">38</text>
<text x="238.7" y="187.8">21</text>
<text x="238.7" y="190.4">24</text>
<text x="177.7" y="192.9">39</text>
<text x="177.7" y="195.4">40</text>
<text x="177.7" y="198">41</text>
<text x="238.7" y="192.9">43</text>
<text x="238.7" y="195.4">46</text>
<text x="238.7" y="198">65</text>
<text x="177.7" y="200.5">42</text>
<text x="177.7" y="203.1">47</text>
<text x="238.7" y="200.5">89</text>
</g>
</svg>
